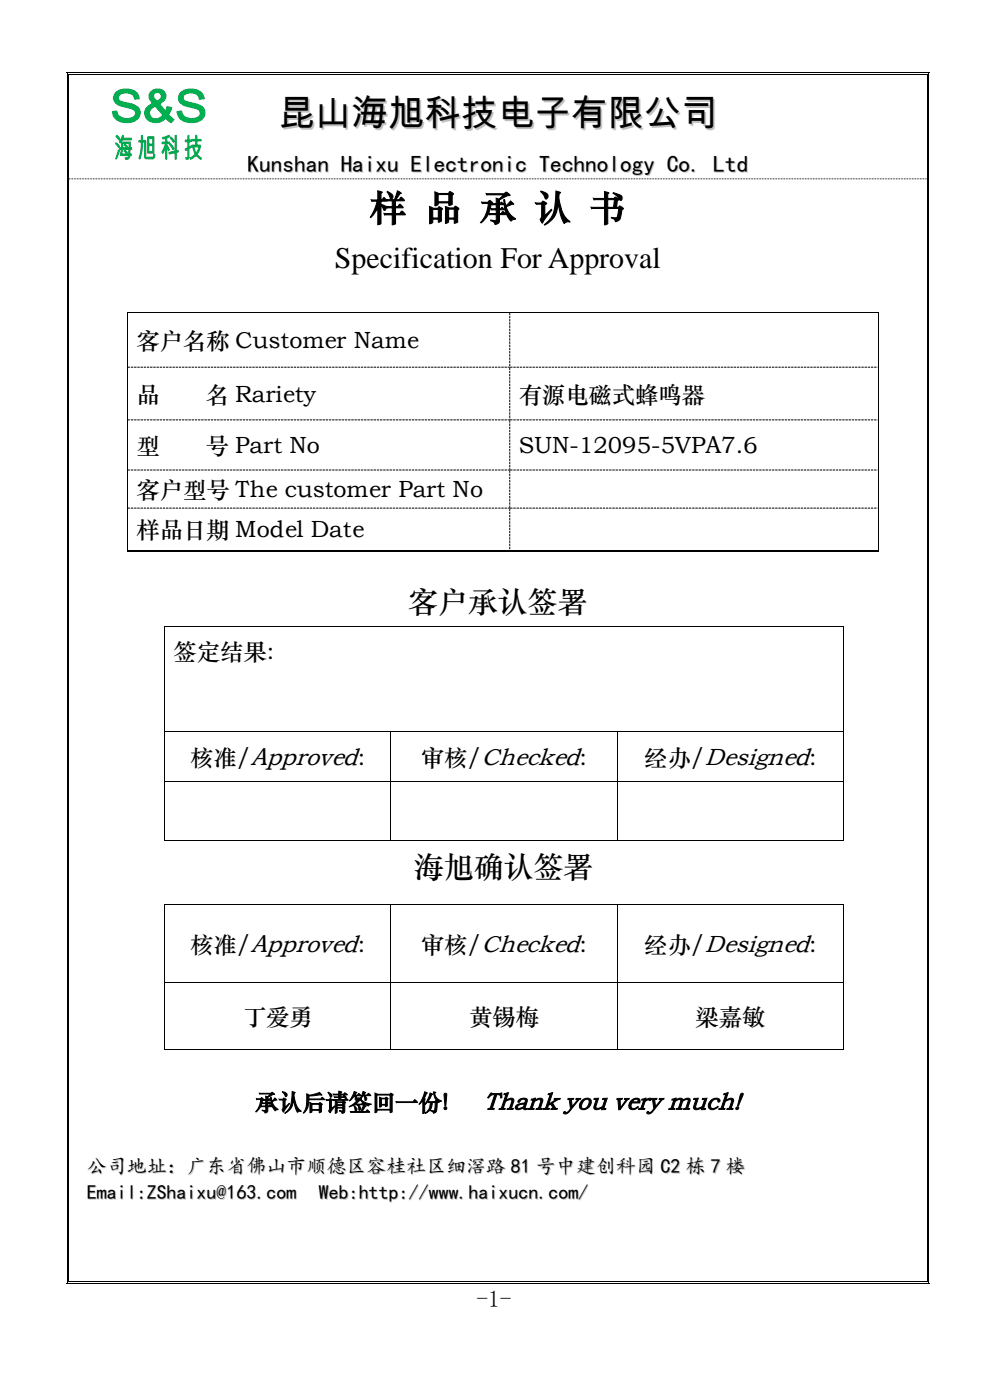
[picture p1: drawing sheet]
<svg xmlns="http://www.w3.org/2000/svg" width="210mm" height="297mm" viewBox="0 0 210 297" stroke-linecap="round" stroke-linejoin="round" font-family="sans-serif">
<g fill="#000">
<path d="M14.1 15.3h.2v.5h-.2z" fill-rule="evenodd"/>
<path d="M14.1 15.3h.5v.2h-.5z" fill-rule="evenodd"/>
<path d="M14.5 15.6h.1v.2h-.1z" fill-rule="evenodd"/>
<path d="M14.5 15.6h.1v.2h-.1z" fill-rule="evenodd"/>
<path d="M196.6 15.3h.5v.2h-.5z" fill-rule="evenodd"/>
<path d="M196.6 15.6h.2v.2h-.2z" fill-rule="evenodd"/>
<path d="M196.6 15.6h.2v.2h-.2z" fill-rule="evenodd"/>
<path d="M197 15.3h.1v.5h-.1z" fill-rule="evenodd"/>
<path d="M14.1 37.9h.2v.1h-.2z" fill-rule="evenodd"/>
<path d="M14.5 37.9h.1v.1h-.1z" fill-rule="evenodd"/>
<path d="M196.6 37.9h.2v.1h-.2z" fill-rule="evenodd"/>
<path d="M197 37.9h.1v.1h-.1z" fill-rule="evenodd"/>
<path d="M26.9 66.2h.2v.1h-.2z" fill-rule="evenodd"/>
<path d="M26.9 66.2h.2v.1h-.2z" fill-rule="evenodd"/>
<path d="M26.9 77.8h.2v.2h-.2z" fill-rule="evenodd"/>
<path d="M108.1 66.2h.1v.1h-.1z" fill-rule="evenodd"/>
<path d="M186.2 66.2h.1v.1h-.1z" fill-rule="evenodd"/>
<path d="M186.2 66.2h.1v.1h-.1z" fill-rule="evenodd"/>
<path d="M186.2 77.8h.1v.2h-.1z" fill-rule="evenodd"/>
<path d="M26.9 89h.2v.2h-.2z" fill-rule="evenodd"/>
<path d="M26.9 99.6h.2v.2h-.2z" fill-rule="evenodd"/>
<path d="M186.2 89h.1v.2h-.1z" fill-rule="evenodd"/>
<path d="M186.2 99.6h.1v.2h-.1z" fill-rule="evenodd"/>
<path d="M26.9 107.7h.2v.2h-.2z" fill-rule="evenodd"/>
<path d="M108.1 116.6h.5v.2h-.5z" fill-rule="evenodd"/>
<path d="M108.1 116.9h.5v.2h-.5z" fill-rule="evenodd"/>
<path d="M186.2 107.7h.1v.2h-.1z" fill-rule="evenodd"/>
<path d="M186.2 116.6h.1v.2h-.1z" fill-rule="evenodd"/>
<path d="M186.2 116.9h.1v.2h-.1z" fill-rule="evenodd"/>
<path d="M34.8 132.8h.2v.1h-.2z" fill-rule="evenodd"/>
<path d="M34.8 132.8h.2v.1h-.2z" fill-rule="evenodd"/>
<path d="M178.8 132.8h.2v.1h-.2z" fill-rule="evenodd"/>
<path d="M178.8 132.8h.2v.1h-.2z" fill-rule="evenodd"/>
<path d="M34.8 155.1h.2v.2h-.2z" fill-rule="evenodd"/>
<path d="M82.8 155.1h.2v.2h-.2z" fill-rule="evenodd"/>
<path d="M130.8 155.1h.2v.2h-.2z" fill-rule="evenodd"/>
<path d="M178.8 155.1h.2v.2h-.2z" fill-rule="evenodd"/>
<path d="M34.8 165.7h.2v.2h-.2z" fill-rule="evenodd"/>
<path d="M34.8 178.2h.2v.2h-.2z" fill-rule="evenodd"/>
<path d="M34.8 178.2h.2v.2h-.2z" fill-rule="evenodd"/>
<path d="M35 178.2h.1v.2h-.1z" fill-rule="evenodd"/>
<path d="M82.8 165.7h.2v.2h-.2z" fill-rule="evenodd"/>
<path d="M82.8 178.2h.2v.2h-.2z" fill-rule="evenodd"/>
<path d="M130.8 165.7h.2v.2h-.2z" fill-rule="evenodd"/>
<path d="M130.8 178.2h.2v.2h-.2z" fill-rule="evenodd"/>
<path d="M178.8 165.7h.2v.2h-.2z" fill-rule="evenodd"/>
<path d="M178.8 178.2h.2v.2h-.2z" fill-rule="evenodd"/>
<path d="M34.8 191.8h.2v.2h-.2z" fill-rule="evenodd"/>
<path d="M34.8 191.8h.2v.2h-.2z" fill-rule="evenodd"/>
<path d="M35 191.8h.1v.2h-.1z" fill-rule="evenodd"/>
<path d="M82.8 191.8h.2v.2h-.2z" fill-rule="evenodd"/>
<path d="M130.8 191.8h.2v.2h-.2z" fill-rule="evenodd"/>
<path d="M178.8 191.8h.2v.2h-.2z" fill-rule="evenodd"/>
<path d="M34.8 208.4h.2v.2h-.2z" fill-rule="evenodd"/>
<path d="M82.8 208.4h.2v.2h-.2z" fill-rule="evenodd"/>
<path d="M130.8 208.4h.2v.2h-.2z" fill-rule="evenodd"/>
<path d="M178.8 208.4h.2v.2h-.2z" fill-rule="evenodd"/>
<path d="M34.8 222.6h.2v.2h-.2z" fill-rule="evenodd"/>
<path d="M34.8 222.6h.2v.2h-.2z" fill-rule="evenodd"/>
<path d="M82.8 222.6h.2v.2h-.2z" fill-rule="evenodd"/>
<path d="M130.8 222.6h.2v.2h-.2z" fill-rule="evenodd"/>
<path d="M178.8 222.6h.2v.2h-.2z" fill-rule="evenodd"/>
<path d="M178.8 222.6h.2v.2h-.2z" fill-rule="evenodd"/>
<path d="M14.1 271.9h.2v.5h-.2z" fill-rule="evenodd"/>
<path d="M14.1 272.2h.5v.2h-.5z" fill-rule="evenodd"/>
<path d="M14.5 271.9h.1v.1h-.1z" fill-rule="evenodd"/>
<path d="M14.5 271.9h.1v.1h-.1z" fill-rule="evenodd"/>
<path d="M196.6 272.2h.5v.2h-.5z" fill-rule="evenodd"/>
<path d="M196.6 271.9h.2v.1h-.2z" fill-rule="evenodd"/>
<path d="M196.6 271.9h.2v.1h-.2z" fill-rule="evenodd"/>
<path d="M197 271.9h.1v.5h-.1z" fill-rule="evenodd"/>
</g>
<g fill="none" stroke="#000" stroke-width=".21">
<path d="M14.2 15.8v22.1M14.6 15.8v22.1M14.6 15.4h182M14.6 15.7h182M196.7 15.8v22.1M197.1 15.8v22.1M14.2 38v233.9M14.6 38v233.9M196.7 38v233.9M197.1 38v233.9M27 66.3v11.5M27 78v11"/>
<path d="M27.1 66.3h81M108.2 66.3h78M186.3 66.3v11.5M186.3 78v11M27 89.2v10.4M27 99.8v7.9M186.3 89.2v10.4M186.3 99.8v7.9M26.9 117h81.2M26.9 116.7h81.2M27 107.9v8.7M108.6 117h77.6"/>
<path d="M108.6 116.7h77.6M186.3 107.9v8.7M34.9 132.9v22.2M35 132.9h143.8M178.9 132.9v22.2M34.9 155.3v10.4M35 155.2h47.8M82.9 155.3v10.4M83 155.2h47.8M130.9 155.3v10.4M131 155.2h47.8M178.9 155.3v10.4"/>
<path d="M34.9 165.9v12.3M35 165.8h47.8M35.1 178.3h47.7M82.9 165.9v12.3M83 165.8h47.8M83 178.3h47.8M130.9 165.9v12.3M131 165.8h47.8M131 178.3h47.8M178.9 165.9v12.3M34.9 192v16.4M35.1 191.9h47.7"/>
<path d="M82.9 192v16.4M83 191.9h47.8M130.9 192v16.4M131 191.9h47.8M178.9 192v16.4M34.9 208.6v14M35 208.5h47.8M82.9 208.6v14M83 208.5h47.8M130.9 208.6v14M131 208.5h47.8M178.9 208.6v14"/>
<path d="M35 222.7h47.8M83 222.7h47.8M131 222.7h47.8M14.6 272.3h182M14.6 271.9h182"/>
</g>
<g fill="none" stroke="#000" stroke-width=".21" stroke-dasharray=".5 .2" stroke-linecap="butt">
<path d="M27.1 77.9h81M108.1 66.3v11.5M108.1 77.8v.2M108.1 78v11M108.2 77.9h78M27.1 89.1h81M27.1 99.7h81M108.1 89v.2M108.1 89.2v10.4M108.1 99.6v.2M108.1 99.8v7.9M108.2 89.1h78"/>
<path d="M108.2 99.7h78M27.1 107.8h81M108.1 107.7v.2M108.1 107.9v8.7M108.2 107.8h78"/>
</g>
<path d="M14.6 37.9h182" fill="none" stroke="#000" stroke-width=".21" stroke-dasharray=".2 .2" stroke-linecap="butt"/>
<g fill="#00b050">
<path d="M24.6 19.6a3.4 3.4 0 0 1 4.7 .5l.2 .9h-.9a1.62 1.62 0 0 0-2.2-1.3 1.01 1.01 0 0 0-1.1 .5 1.01 1.01 0 0 0 .1 1.1l.9 .4a5 5 0 0 1 3.1 1.3 1.97 1.97 0 0 1-1.6 2.9 3 3 0 0 1-3.9-1.9v-.3l.9-.1a2.2 2.2 0 0 0 2.9 1.5 1.05 1.05 0 0 0 1.1-1.1 1.05 1.05 0 0 0-1.1-1l-.6-.2a3.5 3.5 0 0 1-2.9-1.4l-.1-.9z" fill-rule="evenodd"/>
<path d="M32.1 19.4a1.82 1.82 0 0 1 3.1 1 1.93 1.93 0 0 1-1.4 1.6l1.3 1.6 .4-1 .9 .2-.7 1.5 1.2 1.1-.6 .6-1.1-.9a2.68 2.68 0 0 1-4.4-.4 2.13 2.13 0 0 1 1.6-2.8 1.66 1.66 0 0 1-.3-2.5zM32.8 19.8a1.15 1.15 0 0 0 .5 1.7l.2-.1a.9 .9 0 0 0 .7-1.3 .9 .9 0 0 0-1.4-.3zM32.1 23.1a1.37 1.37 0 0 0 .1 1.9 1.37 1.37 0 0 0 2-.2l.4-.4-1.7-1.9z" fill-rule="evenodd"/>
<path d="M38.4 19.6a3.4 3.4 0 0 1 4.6 .5l.3 .9h-1a1.61 1.61 0 0 0-2.2-1.3 1.01 1.01 0 0 0-1.1 .5 1.01 1.01 0 0 0 .1 1.1l.9 .4a5.3 5.3 0 0 1 3.2 1.3 1.98 1.98 0 0 1-1.7 2.9 3 3 0 0 1-3.9-1.9v-.3l.9-.1a2.19 2.19 0 0 0 3 1.5 1.05 1.05 0 0 0 1-1.1 1.05 1.05 0 0 0-1-1l-.7-.2a3.3 3.3 0 0 1-2.8-1.4l-.1-.9z" fill-rule="evenodd"/>
</g>
<g fill="none" stroke="#00b050" stroke-width=".26">
<path d="M24.6 19.6a3.4 3.4 0 0 1 4.7 .5l.2 .9h-.9a1.62 1.62 0 0 0-2.2-1.3 1.01 1.01 0 0 0-1.1 .5 1.01 1.01 0 0 0 .1 1.1l.9 .4a5 5 0 0 1 3.1 1.3 1.97 1.97 0 0 1-1.6 2.9 3 3 0 0 1-3.9-1.9v-.3l.9-.1a2.2 2.2 0 0 0 2.9 1.5 1.05 1.05 0 0 0 1.1-1.1 1.05 1.05 0 0 0-1.1-1l-.6-.2a3.5 3.5 0 0 1-2.9-1.4l-.1-.9zM32.1 19.4a1.82 1.82 0 0 1 3.1 1 1.93 1.93 0 0 1-1.4 1.6l1.3 1.6 .4-1 .9 .2-.7 1.5 1.2 1.1-.6 .6-1.1-.9a2.68 2.68 0 0 1-4.4-.4 2.13 2.13 0 0 1 1.6-2.8 1.66 1.66 0 0 1-.3-2.5zM32.8 19.8a.9 .9 0 0 1 1.4 .3 .9 .9 0 0 1-.7 1.3l-.2 .1-.1-.1a1.05 1.05 0 0 1-.4-1.6zM38.4 19.6a3.4 3.4 0 0 1 4.6 .5l.3 .9h-1a1.61 1.61 0 0 0-2.2-1.3 1.01 1.01 0 0 0-1.1 .5 1.01 1.01 0 0 0 .1 1.1l.9 .4a5.3 5.3 0 0 1 3.2 1.3 1.98 1.98 0 0 1-1.7 2.9 3 3 0 0 1-3.9-1.9v-.3l.9-.1a2.19 2.19 0 0 0 3 1.5 1.05 1.05 0 0 0 1-1.1 1.05 1.05 0 0 0-1-1l-.7-.2a3.3 3.3 0 0 1-2.8-1.4l-.1-.9zM24.6 30.3l.7 .7-.1 .3-.6-.8zM24.8 28.7l.6 .8-.1 .2-.7-.7zM25.1 31.8l.2 .2-.7 1.8v-.2zM25.9 30.1h1.7v1.3h.3v.3h-.3l-.1 1h.3v.3h-.3a.58 .58 0 0 1-.2 .7 .58 .58 0 0 1-.7-.1v-.1l.6-.1 .1-.4h-1.7l.1-1.3h-.3v-.3h.4zM25.9 31.7h1.5l-.1 1h-1.5zM26 28.7l.2 .2-.2 .5h1.9v.2h-2l-.4 .7-.1-.1zM26 30.4h1.4v1h-1.4zM26.4 31.8l.6 .5-.2 .3-.5-.5z"/>
<path d="M26.5 30.6l.5 .4-.1 .3-.5-.5zM30 28.8h.2v1h.7v3.4a1.66 1.66 0 0 0 1.7 .1v-.6a.66 .66 0 0 1 0 .8 .66 .66 0 0 1-.8 .2h-.3a.54 .54 0 0 1-.6 0 .54 .54 0 0 1-.2-.6v-3h-.5l-.3 2.7-.3 1-.1-.2 .4-1.5 .1-2h-.5v-.3h.5zM31.3 29.1h1.3v3.4h-1.3zM31.5 29.4h.9v1.2h-.9zM31.5 30.9h.9v1.3h-.9zM32.1 23.1l.8-.6 1.7 1.9a1.6 1.6 0 0 1-1.5 .8 1.6 1.6 0 0 1-1.4-1v-.5zM34.5 29.2l1.3-.5 .1 .3-.6 .2v1h.6v.3h-.6v.3l.6 .9-.1 .3-.5-.8v2.6h-.1v-2.7l-.7 1.4-.1-.2 .7-1.8h-.7v-.3h.8v-.9l-.6 .2zM36.1 30.5l.8 1-.2 .2-.7-1zM36.3 29.1l.6 .8-.1 .3-.7-.9zM37.2 28.8h.2v3.2l.4-.1v.3l-.4 .1v1.5h-.2v-1.4l-1.3 .2v-.2l1.3-.3zM39.9 28.7h.2v1.1h.4v.2h-.4v1.2l.4-.2 .1 .2-.5 .3v2l-.2 .2-.4 .1-.1-.3 .5-.1v-1.7l-.5 .2-.1-.3 .6-.3v-1.3h-.6v-.2h.6zM41.1 31.1h1.1l-.6 1.4z"/>
<path d="M41.5 28.7h.2v.9h.9v.3h-.9v.9h.8l-.2 .9-.5 1 .9 .8-.1 .3-1-.9-1.1 .9-.1-.3 1.1-.8-.8-1.9h.8v-.9h-.8v-.3h.8z"/>
</g>
<g fill="#000">
<path d="M26 28.7l.2 .2-.2 .5h1.9v.2h-2l-.4 .7-.1-.1zM24.8 28.7l.6 .8-.1 .2-.7-.7zM25.9 30.1h1.7v1.3h.3v.3h-.3l-.1 1h.3v.3h-.3a.58 .58 0 0 1-.2 .7 .58 .58 0 0 1-.7-.1v-.1l.6-.1 .1-.4h-1.7l.1-1.3h-.3v-.3h.4zM26 30.4v1h1.4v-1zM26.5 30.6l.5 .4-.1 .3-.5-.5zM25.9 31.7l-.1 1h1.5l.1-1zM26.4 31.8l.6 .5-.2 .3-.5-.5zM24.6 30.3l.7 .7-.1 .3-.6-.8zM25.1 31.8l.2 .2-.7 1.8v-.2z" fill-rule="evenodd"/>
<path d="M30 28.8h.2v1h.7v3.4a1.66 1.66 0 0 0 1.7 .1v-.6a.66 .66 0 0 1 0 .8 .66 .66 0 0 1-.8 .2h-.3a.54 .54 0 0 1-.6 0 .54 .54 0 0 1-.2-.6v-3h-.5l-.3 2.7-.3 1-.1-.2 .4-1.5 .1-2h-.5v-.3h.5zM31.3 29.1h1.3v3.4h-1.3zM31.5 29.4v1.2h.9v-1.2zM31.5 30.9v1.3h.9v-1.3z" fill-rule="evenodd"/>
<path d="M34.5 29.2l1.3-.5 .1 .3-.6 .2v1h.6v.3h-.6v.3l.6 .9-.1 .3-.5-.8v2.6h-.1v-2.7l-.7 1.4-.1-.2 .7-1.8h-.7v-.3h.8v-.9l-.6 .2zM37.2 28.8h.2v3.2l.4-.1v.3l-.4 .1v1.5h-.2v-1.4l-1.3 .2v-.2l1.3-.3zM36.3 29.1l.6 .8-.1 .3-.7-.9zM36.1 30.5l.8 1-.2 .2-.7-1z" fill-rule="evenodd"/>
<path d="M41.5 28.7h.2v.9h.9v.3h-.9v.9h.8l-.2 .9-.5 1 .9 .8-.1 .3-1-.9-1.1 .9-.1-.3 1.1-.8-.8-1.9h.8v-.9h-.8v-.3h.8zM41.1 31.1l.5 1.4 .6-1.4zM39.9 28.7h.2v1.1h.4v.2h-.4v1.2l.4-.2 .1 .2-.5 .3v2l-.2 .2-.4 .1-.1-.3 .5-.1v-1.7l-.5 .2-.1-.3 .6-.3v-1.3h-.6v-.2h.6z" fill-rule="evenodd"/>
</g>
<text font-size="7.7" fill="#c0c0c0" x="59.4" y="27.1">昆山海旭科技电子有限公司</text>
<text font-size="7.7" x="78.5" y="46.4">样 品 承 认 书</text>
<g font-size="6.3">
<text x="71.1" y="56.9">Specification For Approval</text>
<text x="86.6" y="129.7">客户承认签署</text>
<text x="87.8" y="185.8">海旭确认签署</text>
</g>
<text font-size="5.2" x="102.6" y="235.4">Thank you very much!</text>
<text font-size="5" fill="#c0c0c0" x="52.7" y="36.6">Kunshan Haixu Electronic Technology Co. Ltd</text>
<g font-size="5">
<text x="28.9" y="73.8">客户名称 Customer Name</text>
<text x="28.9" y="85.2">品</text>
<text x="43.7" y="85.2">名 Rariety</text>
<text x="110" y="85.2">有源电磁式蜂鸣器</text>
<text x="28.9" y="96.1">型</text>
<text x="43.7" y="96.1">号 Part No</text>
<text x="110" y="96.1">SUN-12095-5VPA7.6</text>
<text x="28.9" y="105.4">客户型号 The customer Part No</text>
<text x="28.9" y="113.9">样品日期 Model Date</text>
<text x="36.8" y="139.8">签定结果:</text>
<text x="40.4" y="162.2">核准/Approved:</text>
<text x="89.3" y="162.2">审核/Checked:</text>
<text x="136.6" y="162.2">经办/Designed:</text>
<text x="40.4" y="201.9">核准/Approved:</text>
<text x="89.3" y="201.9">审核/Checked:</text>
<text x="136.6" y="201.9">经办/Designed:</text>
<text x="51.5" y="217.2">丁爱勇</text>
<text x="99.5" y="217.2">黄锡梅</text>
<text x="147.5" y="217.2">梁嘉敏</text>
<text x="54.2" y="235.4">承认后请签回一份!</text>
<text x="101.1" y="277.3">-1-</text>
</g>
<g font-size="4.2" fill="#c0c0c0">
<text x="18.6" y="249">公司地址：广东省佛山市顺德区容桂社区细滘路 81 号中建创科园 C2 栋 7 楼</text>
<text x="18.6" y="254.5">Email:ZShaixu@163.com</text>
<text x="67.8" y="254.5">Web:http://www.haixucn.com/</text>
</g>
</svg>
